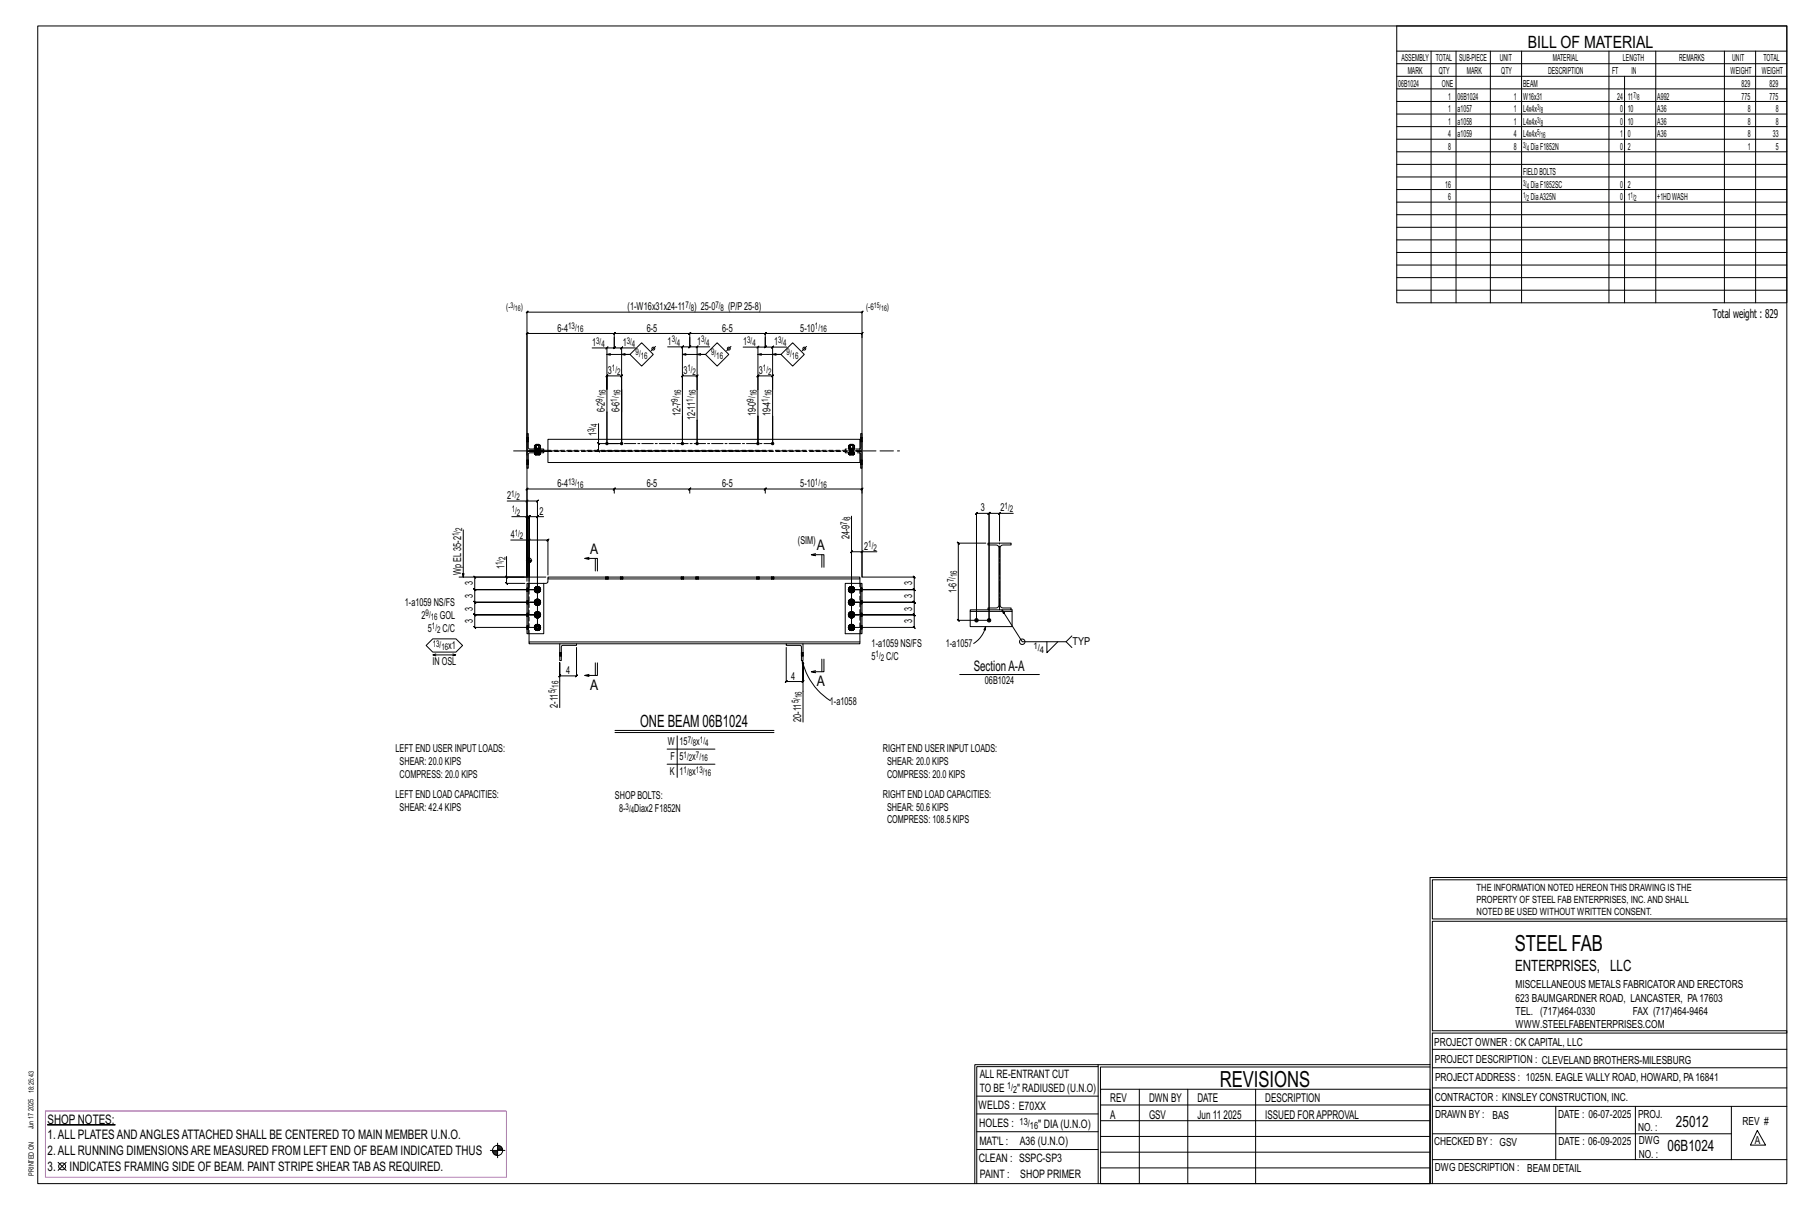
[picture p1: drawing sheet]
<svg xmlns="http://www.w3.org/2000/svg" width="914mm" height="610mm" viewBox="0 0 914 610" stroke-linecap="round" stroke-linejoin="round" font-family="sans-serif">
<g fill="#000" stroke="#000" stroke-width=".5">
<path d="M24 568h34z"/>
<circle cx="306" cy="224" r=".6"/>
<circle cx="314" cy="224" r=".6"/>
<circle cx="344" cy="224" r=".6"/>
<circle cx="352" cy="224" r=".6"/>
<circle cx="382" cy="224" r=".6"/>
<circle cx="390" cy="224" r=".6"/>
<circle cx="493" cy="313" r=".9"/>
<circle cx="499" cy="313" r=".9"/>
</g>
<g fill="none" stroke="#000" stroke-width=".5">
<path d="M19 13h883v584h-883zM705 13h197v140h-197zM705 26h197M705 32h197M705 39h197M722 26v127M735 26v127M752 26v127M768 26v127M812 26v127M820 39v114M836 26v127"/>
<path d="M870 26v127M886 26v127M705 45h197M705 51h197M705 58h197M705 64h197M705 70h197M705 77h197M705 83h197M705 89h197M705 96h197M705 102h197"/>
<path d="M705 108h197M705 115h197M705 121h197M705 127h197M705 134h197M705 140h197M705 146h197M299 176h7v21v-7l1-1-1 1h8h-1l1-1v1v34v-48h7M306 176l1-1zM306 179h12h-4M310 170v6v-1l-1 1h1h-4M310 170v6h-1l1-1v1h4"/>
<path d="M310 170v-2l-1 1 1-1h-44l-1 1 1-1v62M310 168h38v1l1-1-1 2M310 168l-1 1zM314 176v-1l-1 1zM318 179l6-6 6 6-6 6zM331 175l-2 2M337 175h7v22v-7l1-1-1 1h8h-1l1-1v1v7M344 179h12h-4M345 175l-1 1zM348 170v5h1l-1 1v-1h-4M348 170v5v1l1-1h-1h4M348 168h38v1l1-1-1 2"/>
<path d="M349 168l-1 1zM352 175l-1 1zM356 179l6-6 6 6-6 6zM358 175h-6v22M369 175l-2 2M375 175h7v22M382 175v1l1-1zM382 179h12h-4M386 169l1-1zM386 170v5h1l-1 1v-1h-4M386 170v5v1l1-1h-1h4M386 168h49l-1 1 1-1v2"/>
<path d="M390 175l-1 1zM394 179l6-6 6 6-6 6zM397 175h-7v22M407 175l-2 2M306 197v27M344 197v27M352 197v27M382 197v-7l1-1-1 1h8h-1l1-1v1v7M382 197v27M390 197v27M266 219h1v7l7 1h-8zM306 208v16z"/>
<path d="M314 208v-11v27h-12v-10M344 210v14zM352 212v12zM266 232h.1M266 234h.1M266 221h.1M266 223h.1M266 228h8v1h-7v7h-1zM267 232h.1M267 234h.1M267 221h.1M267 223h.1"/>
<path d="M270 226l3 1zM270 229h.1M270 226v-1v1M270 229h1h-1M270 227h.1M270 228h.1M270 229h1h1M271 229h.1M271 229h1M272 229h-1M272 226v-1h-2v-1l3 1v1M272 227h.1"/>
<path d="M272 228h.1M272 229h.1M272 229h1M273 229h.1M273 229h-1M277 222h157v11h-157zM277 227h-10v1h10M302 223l1 1zM302 224v4v-1l1 1h-1h84M428 226l3 1zM428 229h.1M428 226v-1h1v1"/>
<path d="M428 229h1M429 229h-1h1h-1M429 227h.1M429 228h.1M429 229h.1M429 229h2h-1M429 229h1M430 229h1M430 229h-1M430 226v-1h-1v-1l2 1v1M431 227h.1M431 228h.1"/>
<path d="M431 229h.1M431 229h-1M434 228h1v8h-1v-7M434 226v-7h1v8h-1M434 232h.1M434 234h.1M434 221h.1M434 223h.1M435 232h.1M435 234h.1M435 221h.1M435 223h.1"/>
<path d="M256 253h10v38v-30h-8M265 253l1-1zM266 253h5l1-1-1 1v64h-31l-1-1 1 1v-7v1l-1-1h1h31h-31v1l-1-1h1v-6l-1-1 1 1h31h-31l-1-1 1 1v-6l-1-1 1 1-1-1 1 1v-7v1l-1-1h1h24M309 247l1-1zM310 249v-3l-1 1h1h-44v-1l-1 1h1v46M310 247h38l1-1-1 3M348 247l1-1zM348 247h38l1-1-1 3M386 247l1-1zM386 247h49h-1l1-1v3M504 259h1l-1 1zM504 259h-5h1l-1 1v-1v54"/>
<path d="M511 259h-7v14M234 267v24M258 273h9v20M266 261h-1l1-1zM266 261h8M266 273l1-1zM267 273h10h-1l1-1v1v17M271 261l1-1zM271 261v37h-31h31M412 279l-3 1M415 280v6M430 260v57v-39l-1 1 1-1h5"/>
<path d="M434 279l1-1zM443 278h-8v13h26l1 1-1-1v7v-1l1 1h-1h-31h31v-1l1 1h-1v6v-1l1 1h-1h-31h31v-1l1 1h-1v6l1 1-1-1h-31h31l1 1-1-1v7v-1l1 1h-1h-31M497 274h-13h-1l1 1v-1v39h-1l1 1v-1h15v-54h1l-1 1v-1h-6l-1 1 1-1v54M499 274h11v1h-4l-1 1v29l1 2h4v1h-11v-1h4l1-2v-29l-1-1h-4zM232 291h34v-133h-1l1-1v1h169h-1l1-1v1v133M255 291l1 1zM256 281v10h19M256 291v3h-1l1 1v-1h9M266 283h2M266 294h1v26h-1zM266 282v1M267 282v1"/>
<path d="M267 294h7M267 291v-30h-1l1-1-1 1 1-1v1v37M267 281v9M267 283v1M268 283v1M268 283h.1M270 298h.1M270 297v1M270 299h1M270 297v-1v2v1v-1M270 298l1 1M271 296h-1"/>
<path d="M271 299h1M271 296l-1 1M271 297l1-1v1M272 297l1 1M272 296l-1 1M272 298v1h-1M272 298h1l-1 1M272 298v1M272 296l1 1h-1M273 297v1M274 294v26h-7M277 291h157v1h-157z"/>
<path d="M277 292l-1 2h-2M297 282h-2h6v6M297 281l-2 1M300 282v6M306 291h.1M306 292h.1M307 291h.1M307 292h.1M313 291h.1M313 292h.1M314 291h.1M314 292h.1"/>
<path d="M344 291h.1M344 292h.1M345 291h.1M345 292h.1M351 291h.1M351 292h.1M352 291h.1M352 292h.1M382 291h.1M382 292h.1M383 291h.1M383 292h.1"/>
<path d="M389 291h.1M389 292h.1M390 291h.1M390 292h.1M412 280h-3h7v6M428 298h1M428 297l1 1M429 299h.1M429 298h-1M429 297v-1l-1 2 1 1v-1M429 298l1 1M429 296h.1"/>
<path d="M429 299h1M430 296l-1 1M430 297v-1h1l-1 1M430 297l1 1M430 298l1 1h-1M431 298v1M431 298l-1 1M431 296v1M431 297v1M434 292v2M434 294h1v26h-1zM434 294h-7v26h7"/>
<path d="M267 320v4M270 317h.1M270 310h.1M270 304h.1M270 316v1M270 303v1M270 318h1M270 311l1 1M270 305h1M270 310v1M270 316v1v1v-1M270 310v-1v1v1"/>
<path d="M270 304v-1v1v1v-1M270 317l1 1M271 315l-1 1M271 309h-1M271 303h-1M271 318h1M271 311l1 1M271 305h1M271 316l1-1v1M271 309l-1 1M271 309h1v1M271 302l-1 1"/>
<path d="M271 303h1M272 316l1 1M272 309l1 1v1M272 303l1 1M272 315l-1 1M272 309h-1M272 303h-1M272 317v1h-1M272 311v1l-1-1M272 305h-1M272 317h1l-1 1M272 311h1h-1"/>
<path d="M272 304h1l-1 1M272 317v1M272 310v1M272 304v1M272 316h1h-1M272 309l1 1h-1M272 303h1l-1 1M273 316v1M273 310h.1M273 303v1M428 317h1M428 310h1"/>
<path d="M428 304h1M428 303l1 1M428 316l1 1M429 305h.1M429 311v1M429 318h.1M429 304h-1M429 310l-1 1M429 317h-1M429 304v-1l-1 1 1 1v-1M429 310v-1l-1 1 1 1M429 316l-1 1 1 1v-1"/>
<path d="M429 305h1M429 311l1 1M429 317l1 1M429 303h.1M429 309h.1M429 315v1M429 318h1M430 302l-1 1M430 303h1h-1M430 309l-1 1M430 309h1l-1 1M430 315l-1 1"/>
<path d="M430 316v-1l1 1h-1M430 303l1 1M430 309l1 1v1M430 316l1 1M430 303h-1M430 309h-1M430 305h1h-1M430 311h1l-1 1v-1M430 317l1 1h-1M431 304v1M431 311h.1M431 317v1"/>
<path d="M431 304l-1 1M431 310l-1 1M431 317l-1 1M431 303v1M431 309v1M431 316h.1M431 310h.1M431 316v1M434 320v5h-29M490 309v7h21v-7M497 316v2zM497 316a14 14 0 0 1-6 9"/>
<path d="M499 308h-9v1h21v-1h-1M506 308l10 16h22l3-3M215 326l3-4h12l3 4-3 3h-12zM219 330h11l-1 1M220 330h-1l1 1M229 330h1M282 329h.1M282 331h.1M282 325h9v1h-8v7h-1zM283 329h.1M283 331h.1M291 327v14l-1 1 1-1h-9h1l-1 1v-1v-7v23"/>
<path d="M291 325h106M300 335v6M301 335v6h-6h2M397 325h8v8h-1v-7h-7zM397 327v17h-1l1-1v1h8l1-1-1 1v-10v30M404 329h.1M404 331h.1M405 333l1 2h-1zM405 333a32 32 0 0 0 14 21M405 329h.1M405 331h.1M412 338l-3 1"/>
<path d="M415 333v6M416 333v6h-7l3 1M434 324h-167v1h15M528 324v5l6-5M538 324l3 3M297 340l-2 1M484 340h41M310 369h81M310 370h81M337 378h24M342 371v21M337 386h24"/>
<path d="M722 443v154M722 443h180M902 444h-179v20h179M902 465h-179v55h179v1h-179v76M554 538h-61v59M554 537h168M722 538h-167v13M723 539h179M723 530h179M493 553h61M555 550h167v47h-167zM555 558h167"/>
<path d="M575 550v47M599 550v47M634 550v47M723 549h179M723 558h179M785 558v27M825 558v27M874 558v27M251 577v7M251 579h2M251 580h3M251 578h2"/>
<path d="M493 571h61M493 562h61M555 573h167M555 566h167M723 572h151M887 570l4 8h-8zM29 587l4 4M33 587l-4 4M247 581h8M249 581h2M249 582h2M250 583h1"/>
<path d="M492 597v-60h62v60M493 580h61M555 589h167M555 581h167M723 585h179"/>
<circle cx="330" cy="176" r=".7"/>
<circle cx="368" cy="176" r=".7"/>
<circle cx="406" cy="176" r=".7"/>
<circle cx="267" cy="283" r="1.2"/>
<circle cx="516" cy="324" r="1.4"/>
<circle cx="31" cy="589" r="1.8"/>
<circle cx="251" cy="581" r="2.6"/>
</g>
<path d="M23 561h233v33h-233z" fill="none" stroke="#f0f" stroke-width=".5"/>
<g fill="none" stroke="#000" stroke-width=".5" stroke-dasharray="2 1.4">
<path d="M266 233h1M266 232h1M266 232h.1M266 234h.1M266 234h1M266 233l1 1M266 222h1M266 221h1M266 221h.1M266 223h.1M266 223h1M266 222l1 1"/>
<path d="M267 232h-1M267 221h-1M267 232h.1M267 233h-1l1 1M267 221h.1M267 222h-1h1M270 229h.1M270 226v-1v1v-1v1h2h-2M270 229h1M270 227h.1M270 227v1M270 228v1"/>
<path d="M270 228h.1M270 227v2zM270 225l1-1M270 225h2M271 229h.1M271 227h.1M271 225h.1M271 227h-1l1-1M271 227h1M271 226h1M271 228v-1M271 228l-1 1"/>
<path d="M271 229h1M271 224h1M271 227v1zM271 228l1-1M271 228l1 1zM271 228v1M272 228v-1M272 228v1M272 227h.1M272 229h.1M272 225h.1M272 226h.1"/>
<path d="M272 224v1M272 225v1zM272 226h1h-1v-1h1v1M272 227v2zM272 228h.1M272 229v-1M272 229h1h-1zM272 227h1M272 226l1 1M273 229h-1zM273 229h.1M276 228h158"/>
<path d="M427 228v1h7M428 229h.1M428 229h1M428 226h1h-1v-1h1v1v-1v1h1h-1M429 229h.1M429 229h-1h1h-1h1M429 227h.1M429 227v1M429 228v1M429 228h.1M429 227v2zM429 225v-1"/>
<path d="M429 225h1M429 225h.1M429 227h-1l1-1M429 227h1M429 226h1M429 228v-1M429 229h1zM429 229h1M429 224h1M429 227l1 1zM429 227h1zM430 228v-1"/>
<path d="M430 227h.1M430 228v1zM430 228l-1 1M430 229h-1M430 229h-1h1M430 229h.1M430 229h1M430 225h.1M430 228v1M430 228l1-1M430 227h1M430 226h1"/>
<path d="M430 224v1M430 225v1zM430 226h1h-1v-1h1v1M430 227v2zM430 228h1M431 228v-1M431 228h-1M431 229h-1M431 229v-1M431 227h.1M431 227h-1M431 229h.1"/>
<path d="M431 229h-1zM431 226v1M434 227h-158M434 226l-7 1M434 234h.1M434 233h1h-1M434 223h.1M434 222h1l-1-1M434 234h1M434 223h1M435 232h-1M435 221h-1"/>
<path d="M435 233h-1M435 234h-1M435 234h.1M435 232h.1M435 233l-1-1M435 222h-1M435 223h-1M435 223h.1M435 221h.1M435 222l-1-1M266 298h1zM266 298h.1"/>
<path d="M266 298h1M266 297h1M267 298h-1h1M267 294v26M270 298h.1M270 298v-2v2v1v-1M270 297v1zM270 298v1zM270 297v1M270 296v1zM270 299h1zM270 296h1z"/>
<path d="M270 299h1M270 296h1M270 298l1 1M270 297h1M270 298h1zM270 299h2zM270 296h2zM270 297v-1v2v-1v1v1v-1v1v-1M271 297l-1 1zM271 298h.1M271 297h.1M271 299h.1"/>
<path d="M271 296h.1M271 296v1M271 299h1zM271 299h1M271 298h1zM271 297h1zM271 296h1h-1h1v1zM271 296h1zM272 299v-1M272 298h.1M272 297h.1M272 299h.1"/>
<path d="M272 296h.1M272 297v1zM272 296l1 2zM272 298h1l-1 1M272 297h1l-1-1M272 296v1l1 1M272 296l1 1zM273 297v1zM273 297v1M273 298l-1 1zM273 298h.1M306 291v1"/>
<path d="M306 291h.1M306 291l1 1zM306 292h.1M307 291v1M307 291h.1M307 292h.1M307 292v-1M313 291v1M313 291h.1M314 291v1zM314 291l-1 1M314 292h-1"/>
<path d="M314 291v1M314 291h.1M314 292h.1M314 292v-1M344 291v1M344 291h.1M344 291l1 1zM344 292h.1M345 291v1M345 291h.1M345 292h.1M345 292v-1"/>
<path d="M351 291v1M351 291h.1M352 291l-1 1M352 291v1zM352 292h.1M352 291v1M352 291h.1M352 292v-1M382 291v1M382 291h.1M382 291l1 1zM382 292h.1"/>
<path d="M383 291v1M383 291h.1M383 292h.1M383 292v-1M389 291v1M389 291h.1M390 291l-1 1M390 291v1zM390 292h.1M390 291v1M390 291h.1M390 292v-1"/>
<path d="M428 298h.1M428 298l1-2-1 2 1 1-1-1h1M428 297v1zM428 298l1 1zM428 298h1M428 297l1 1M429 296l-1 1zM429 299h.1M429 296h.1M429 298v1M429 297h.1M429 298h.1"/>
<path d="M429 299h1zM429 296h1zM429 297v-1l-1 2v-1v1l1 1-1-1 1 1v-1M429 297v1zM429 299h1h-1h1h-1zM429 298h1zM429 297h1zM430 296h-1h1h-1l1 1M430 299h.1M430 298h.1M430 297h.1M430 296v1z"/>
<path d="M430 296h.1M430 299v-1M430 299h1zM430 299h1M430 296h1zM430 296h1M430 297v1zM430 296l1 2zM431 298v1M431 297v-1M431 299v-1M431 296l-1 1 1 1"/>
<path d="M431 296v1zM431 297v1zM431 297v1M431 298v1zM431 298l-1 1zM431 298h.1M434 297h1zM434 297l1 1-1-1M435 297h.1M435 297h-1M435 298h-1M266 317h1z"/>
<path d="M266 317h.1M266 317h1M266 316h1M266 311h1zM266 311h.1M266 311h1M266 310h1M266 309h1M266 305h1zM266 305h.1M266 304l1 1M266 304h1"/>
<path d="M266 303h1M267 317h-1h1M267 311l-1-1 1 1M267 304h-1l1 1M270 317h.1M270 310v1zM270 304v1zM270 317v-2v2v1v-1M270 310v-1v1v2v-2M270 304h.1M270 304v-1v1v1v-1M270 316v1z"/>
<path d="M270 317v1zM270 310h.1M270 311h.1M270 303v1zM270 305h.1M270 316v1M270 311v-1M270 303v1M270 315v1zM270 318h1zM270 315h1zM270 309v1z"/>
<path d="M270 311l1 1zM270 309h1zM270 303h.1M270 305h1zM270 303l1-1zM270 318h1M270 316l1-1zM270 316l1-1M270 311l1 1M270 309h1M270 305h1M270 303h1z"/>
<path d="M270 303h1M270 317l1 1M270 316h1M270 311h1M270 310l1-1M270 304l1 1M270 304l1-1M270 317h1zM270 310l1 1zM270 304h1zM270 318h2zM270 315h2z"/>
<path d="M270 312h2zM270 309h2zM270 305h2zM270 303h2zM270 316v1v-1v1v1v-1v1v-1M270 310v-1v1v1M270 303v1v-1v1v1v-1v1M271 316l-1 1zM271 317h.1M271 310h-1zM271 311h.1M271 310h.1"/>
<path d="M271 304h-1zM271 304v1zM271 304v-1zM271 318h.1M271 315h.1M271 312h.1M271 309h.1M271 305v1zM271 302h.1M271 316h.1M271 311v1zM271 310v-1z"/>
<path d="M271 305h.1M271 303h.1M271 315v1M271 318h1zM271 318h1M271 317h1zM271 316h1zM271 315h1h-1h1v1zM271 315h1zM271 312h1zM271 312h1M271 311l1 1"/>
<path d="M271 311h1zM271 309l1 1zM271 309h1h-1h1zM271 309h1zM271 302v1v-1v1M271 306l1-1zM271 305h1zM271 305h1M271 303h1zM271 302l1 1-1-1 1 1zM271 302h1zM272 318v-1"/>
<path d="M272 317h.1M272 316h.1M272 311h.1M272 310h.1M272 309v1M272 305h.1M272 305v-1zM272 303v1zM272 303h.1M272 318h.1M272 315v1zM272 315v1"/>
<path d="M272 312v-1zM272 312v-1M272 309h.1M272 315h.1M272 302v1zM272 316v1zM272 304h.1M272 315l1 2zM272 309l1 1zM272 303l1 1zM272 310v1zM272 317h1l-1 1"/>
<path d="M272 316h1h-1M272 311h1h-1M272 310h1l-1-1M272 304h1l-1 1M272 304l1-1h-1M272 316l1 1M272 311v-1M272 309v1l1 1M272 305v-1M272 303l1 1M272 315l1 1zM272 303h1z"/>
<path d="M273 316v1zM273 316v1M273 310h.1M273 303v1zM273 303v1M273 317l-1 1zM273 311h-1zM273 305h-1zM273 310l-1 2zM273 304l-1 1zM273 317h.1M273 310v1z"/>
<path d="M273 304v1zM428 304v1zM428 310v1zM428 317h.1M428 304h.1M428 304l1-1-1 1 1 1-1-1h1M428 310l1-1-1 1 1 2-1-2h1M428 317l1-2-1 2 1 1-1-1h1M428 303v1zM428 305h1zM428 310h.1M428 311h1z"/>
<path d="M428 316v1zM428 317l1 1zM428 304h1M428 303l1 1M428 311l1-1M428 310h1M428 317h1M428 316l1 1M429 303h-1zM429 305h.1M429 303v-1zM429 309l-1 1z"/>
<path d="M429 311v1zM429 309h.1M429 315l-1 1zM429 318h.1M429 315h.1M429 303h.1M429 311v1M429 316v-1zM429 316v-1M429 304v1M429 304v-1M429 311h.1"/>
<path d="M429 310v-1M429 317v1M429 316h.1M429 304h.1M429 310v1zM429 317h.1M429 305h1zM429 303h1zM429 312h1zM429 309h1zM429 318h1zM429 315h1z"/>
<path d="M429 303l-1 1v-1v1l1 1-1-1 1 1M429 310v-1l-1 1v1h1h-1h1M429 316l-1 1v-1v1l1 1-1-1 1 1v-1M429 304v1zM429 304v-1zM429 310h.1M429 316v1zM429 305l1 1zM429 302h1zM429 305h1h-1h1h-1zM429 311l1 1h-1h1h-1zM429 311h1z"/>
<path d="M429 310l1-1zM429 318h1h-1h1h-1zM429 317h1zM429 316h1zM430 302l-1 1 1-1-1 1h1M430 306v-1zM430 305h.1M430 303h.1M430 302v1v-1v1zM430 302h.1M430 309h-1h1h-1h1M430 312h.1"/>
<path d="M430 311v1M430 311h.1M430 309v1zM430 309h.1M430 315h-1h1h-1l1 1M430 318h.1M430 317h.1M430 316h.1M430 315v1zM430 315h.1M430 305v-1zM430 303v1z"/>
<path d="M430 310h.1M430 309v1M430 318v-1M430 305h1zM430 305h1M430 303h1zM430 303h1M430 312l1-1zM430 312l1-1M430 309h1zM430 309h1M430 318h1z"/>
<path d="M430 318h1M430 315l1 1zM430 315l1 1M430 302l1 1zM430 315h1zM430 304h.1M430 316v1zM430 303l1 1zM430 309l1 1zM430 315l1 2zM430 310v1zM431 304v1"/>
<path d="M431 304v-1M431 311h.1M431 310v-1M431 317v1M431 316h.1M431 305v-1M431 303h-1l1 1M431 311v-1M431 309l-1 1 1 1M431 318v-1M431 316h-1l1 1M431 303h.1"/>
<path d="M431 309v1zM431 315v1zM431 303v1zM431 303v1M431 310h.1M431 316v1zM431 316v1M431 305h.1M431 317v1zM431 304l-1 1zM431 310l-1 2zM431 317l-1 1z"/>
<path d="M431 304v1zM431 310v1zM431 317h.1M434 320v-26M434 303h1zM434 304h1l-1-1M434 309h1zM434 310h1h-1M434 316h1zM434 316l1 1-1-1M435 303h.1M435 304l-1-1"/>
<path d="M435 304h-1M435 305h-1M435 309v1M435 310l-1-1M435 310h-1M435 311h-1M435 316h.1M435 316h-1M435 317h-1M282 330h1zM282 330h1M282 329h.1"/>
<path d="M282 331h.1M282 331h1M282 330l1 1M283 329h-1M283 329h.1M283 330h.1M404 330h1zM404 331h.1M404 330h.1M404 331h1M405 329h-1M405 330h-1"/>
<path d="M405 331h-1M405 331h.1M405 329h.1M405 330l-1-1"/>
</g>
<path d="M259 228h195" fill="none" stroke="#000" stroke-width=".5" stroke-dasharray="6.8 1 0 1"/>
<path d="M306 224h84M504 308v-34" fill="none" stroke="#000" stroke-width=".5" stroke-dasharray="5.8 1 1 1"/>
<g font-size="11.2">
<text x="764" y="480">STEEL FAB</text>
<text x="616" y="548">REVISIONS</text>
</g>
<g font-size="8.6">
<text x="771" y="24">BILL OF MATERIAL</text>
<text x="323" y="367">ONE BEAM 06B1024</text>
</g>
<g font-size="7.9">
<text x="765" y="490">ENTERPRISES, LLC</text>
<text x="846" y="569">25012</text>
<text x="842" y="581">06B1024</text>
</g>
<g font-size="7.3">
<text x="298" y="279">A</text>
<text x="412" y="277">A</text>
<text x="491" y="339">SectionA-A</text>
<text x="412" y="346">A</text>
<text x="298" y="348">A</text>
</g>
<g font-size="6.6">
<text x="24" y="567">SHOP NOTES:</text>
<text x="24" y="575">1.ALL PLATESANDANGLESATTACHED SHALL BE CENTERED TO MAIN MEMBER U.N.O.</text>
<text x="24" y="583">2.ALL RUNNING DIMENSIONSARE MEASURED FROM LEFT END OF BEAM INDICATED THUS</text>
<text x="24" y="591">3.</text>
<text x="35" y="591">INDICATES FRAMING SIDE OF BEAM. PAINT STRIPE SHEAR TABAS REQUIRED.</text>
</g>
<g font-size="6.1">
<text x="864" y="161">Total weight : 829</text>
<text x="560" y="556">REV</text>
<text x="580" y="556">DWN BY</text>
<text x="604" y="556">DATE</text>
<text x="639" y="556">DESCRIPTION</text>
<text x="560" y="564">A</text>
<text x="580" y="564">GSV</text>
<text x="604" y="564">Jun 11</text>
<text x="617" y="564">2025</text>
<text x="639" y="564">ISSUED FORAPPROVAL</text>
</g>
<g font-size="5.9">
<text x="494" y="560">WELDS : E70XX</text>
<text x="494" y="569">HOLES :</text>
<text x="524" y="569">&quot; DIA(U.N.O)</text>
<text x="494" y="578">MAT'L :</text>
<text x="515" y="578">A36 (U.N.O)</text>
<text x="494" y="586">CLEAN : SSPC-SP3</text>
<text x="495" y="595">PAINT :</text>
<text x="515" y="595">SHOP PRIMER</text>
</g>
<g font-size="5.8">
<text x="494" y="544">ALL RE-ENTRANT CUT</text>
<text x="494" y="551">TO BE</text>
<text x="513" y="551">&quot; RADIUSED (U.N.O)</text>
</g>
<g font-size="5.6">
<text x="765" y="499">MISCELLANEOUS METALS FABRICATORAND ERECTORS</text>
<text x="765" y="505">623 BAUMGARDNER ROAD, LANCASTER, PA17603</text>
<text x="765" y="512">TEL. (717)464-0330</text>
<text x="824" y="512">FAX (717)464-9464</text>
<text x="765" y="519">WWW.STEELFABENTERPRISES.COM</text>
<text x="724" y="528">PROJECT OWNER : CK CAPITAL, LLC</text>
<text x="724" y="537">PROJECT DESCRIPTION : CLEVELAND BROTHERS-MILESBURG</text>
<text x="724" y="545">PROJECTADDRESS : 1025N. EAGLE VALLY ROAD, HOWARD, PA16841</text>
<text x="724" y="556">CONTRACTOR : KINSLEY CONSTRUCTION, INC.</text>
<text x="724" y="564">DRAWN BY :</text>
<text x="753" y="564">BAS</text>
<text x="786" y="564">DATE : 06-07-2025</text>
<text x="827" y="564">PROJ.</text>
<text x="879" y="568">REV #</text>
<text x="827" y="571">NO. :</text>
<text x="724" y="578">CHECKED BY : GSV</text>
<text x="787" y="578">DATE : 06-09-2025</text>
<text x="827" y="578">DWG</text>
<text x="886" y="578">A</text>
<text x="827" y="584">NO. :</text>
<text x="724" y="591">DWG DESCRIPTION : BEAM DETAIL</text>
</g>
<g font-size="5.5">
<text x="317" y="157">(1-W16x31x24-11</text>
<text x="350" y="157">) 25-0</text>
<text x="367" y="157">(P/P25-8)</text>
<text x="281" y="167">6-4</text>
<text x="326" y="167">6-5</text>
<text x="364" y="167">6-5</text>
<text x="404" y="167">5-10</text>
<text x="299" y="175">1</text>
<text x="314" y="175">1</text>
<text x="337" y="174">1</text>
<text x="352" y="174">1</text>
<text x="375" y="174">1</text>
<text x="391" y="174">1</text>
<text x="307" y="189">3</text>
<text x="345" y="189">3</text>
<text x="383" y="189">3</text>
<text x="305" y="208" transform="rotate(-90 305 208)">6-2</text>
<text x="313" y="208" transform="rotate(-90 313 208)">6-6</text>
<text x="343" y="210" transform="rotate(-90 343 210)">12-7</text>
<text x="381" y="210" transform="rotate(-90 381 210)">19-0</text>
<text x="389" y="210" transform="rotate(-90 389 210)">19-4</text>
<text x="351" y="212" transform="rotate(-90 351 212)">12-11</text>
<text x="301" y="220" transform="rotate(-90 301 220)">1</text>
<text x="281" y="246">6-4</text>
<text x="326" y="246">6-5</text>
<text x="364" y="246">6-5</text>
<text x="404" y="246">5-10</text>
<text x="256" y="252">2</text>
<text x="272" y="260">2</text>
<text x="495" y="258">3</text>
<text x="505" y="258">2</text>
<text x="258" y="272">4</text>
<text x="403" y="275">(SIM)</text>
<text x="429" y="272" transform="rotate(-90 429 272)">24-9</text>
<text x="436" y="277">2</text>
<text x="255" y="287" transform="rotate(-90 255 287)">1</text>
<text x="233" y="290" transform="rotate(-90 233 290)">Wp EL35-2</text>
<text x="239" y="295" transform="rotate(-90 239 295)">3</text>
<text x="460" y="295" transform="rotate(-90 460 295)">3</text>
<text x="483" y="299" transform="rotate(-90 483 299)">1-6</text>
<text x="204" y="306">1-a1059 NS/FS</text>
<text x="239" y="302" transform="rotate(-90 239 302)">3</text>
<text x="460" y="302" transform="rotate(-90 460 302)">3</text>
<text x="239" y="308" transform="rotate(-90 239 308)">3</text>
<text x="460" y="308" transform="rotate(-90 460 308)">3</text>
<text x="213" y="312">2</text>
<text x="222" y="312">GOL</text>
<text x="239" y="314" transform="rotate(-90 239 314)">3</text>
<text x="460" y="314" transform="rotate(-90 460 314)">3</text>
<text x="216" y="319">5</text>
<text x="223" y="319">C/C</text>
<text x="226" y="328">x1</text>
<text x="440" y="326">1-a1059 NS/FS</text>
<text x="477" y="327">1-a1057</text>
<text x="541" y="326">TYP</text>
<text x="218" y="336">IN OSL</text>
<text x="440" y="333">5</text>
<text x="447" y="333">C/C</text>
<text x="286" y="340">4</text>
<text x="399" y="343">4</text>
<text x="497" y="345">06B1024</text>
<text x="281" y="357" transform="rotate(-90 281 357)">2-11</text>
<text x="419" y="356">1-a1058</text>
<text x="404" y="364" transform="rotate(-90 404 364)">20-11</text>
<text x="337" y="376">W</text>
<text x="343" y="376">15</text>
<text x="351" y="376">x</text>
<text x="200" y="379">LEFT END USER INPUT LOADS:</text>
<text x="338" y="384">F</text>
<text x="343" y="384">5</text>
<text x="349" y="384">x</text>
<text x="446" y="379">RIGHT END USER INPUT LOADS:</text>
<text x="202" y="386">SHEAR: 20.0 KIPS</text>
<text x="448" y="386">SHEAR: 20.0 KIPS</text>
<text x="202" y="392">COMPRESS: 20.0 KIPS</text>
<text x="338" y="391">K</text>
<text x="343" y="391">1</text>
<text x="349" y="391">x</text>
<text x="448" y="392">COMPRESS: 20.0 KIPS</text>
<text x="200" y="402">LEFT END LOAD CAPACITIES:</text>
<text x="310" y="403">SHOPBOLTS:</text>
<text x="446" y="402">RIGHT END LOAD CAPACITIES:</text>
<text x="202" y="409">SHEAR: 42.4 KIPS</text>
<text x="312" y="410">8-</text>
<text x="320" y="410">Diax2 F1852N</text>
<text x="448" y="409">SHEAR: 50.6 KIPS</text>
<text x="448" y="416">COMPRESS: 108.5 KIPS</text>
</g>
<g font-size="5">
<text x="745" y="450">THE INFORMATION NOTED HEREON THIS DRAWING IS THE</text>
<text x="745" y="456">PROPERTY OF STEEL FAB ENTERPRISES, INC.AND SHALL</text>
<text x="745" y="462">NOTED BE USED WITHOUT WRITTEN CONSENT.</text>
<text x="508" y="550">1/</text>
<text x="511" y="551">2</text>
<text x="515" y="568">13/</text>
<text x="520" y="570">16</text>
</g>
<g font-size="4.9">
<text x="707" y="31">ASSEMBLY</text>
<text x="725" y="31">TOTAL</text>
<text x="736" y="31">SUB-PIECE</text>
<text x="757" y="31">UNIT</text>
<text x="784" y="31">MATERIAL</text>
<text x="819" y="31">LENGTH</text>
<text x="847" y="31">REMARKS</text>
<text x="874" y="31">UNIT</text>
<text x="890" y="31">TOTAL</text>
<text x="710" y="37">MARK</text>
<text x="726" y="37">QTY</text>
<text x="740" y="37">MARK</text>
<text x="758" y="37">QTY</text>
<text x="781" y="37">DESCRIPTION</text>
<text x="814" y="37">FT</text>
<text x="823" y="37">IN</text>
<text x="873" y="37">WEIGHT</text>
<text x="889" y="37">WEIGHT</text>
<text x="706" y="44">06B1024</text>
<text x="728" y="44">ONE</text>
<text x="769" y="44">BEAM</text>
<text x="879" y="44">829</text>
<text x="893" y="44">829</text>
<text x="731" y="50">1</text>
<text x="736" y="50">06B1024</text>
<text x="764" y="50">1</text>
<text x="769" y="50">W16x31</text>
<text x="816" y="50">24</text>
<text x="821" y="50">11</text>
<text x="836" y="50">A992</text>
<text x="879" y="50">775</text>
<text x="893" y="50">775</text>
<text x="731" y="57">1</text>
<text x="736" y="57">a1057</text>
<text x="764" y="57">1</text>
<text x="769" y="57">L4x4x</text>
<text x="818" y="57">0</text>
<text x="821" y="57">10</text>
<text x="836" y="57">A36</text>
<text x="882" y="57">8</text>
<text x="896" y="57">8</text>
<text x="731" y="63">1</text>
<text x="736" y="63">a1058</text>
<text x="764" y="63">1</text>
<text x="769" y="63">L4x4x</text>
<text x="818" y="63">0</text>
<text x="821" y="63">10</text>
<text x="836" y="63">A36</text>
<text x="882" y="63">8</text>
<text x="896" y="63">8</text>
<text x="731" y="69">4</text>
<text x="736" y="69">a1059</text>
<text x="764" y="69">4</text>
<text x="769" y="69">L4x4x</text>
<text x="818" y="69">1</text>
<text x="821" y="69">0</text>
<text x="836" y="69">A36</text>
<text x="882" y="69">8</text>
<text x="895" y="69">33</text>
<text x="731" y="76">8</text>
<text x="764" y="76">8</text>
<text x="772" y="76">DiaF1852N</text>
<text x="818" y="76">0</text>
<text x="821" y="76">2</text>
<text x="882" y="76">1</text>
<text x="896" y="76">5</text>
<text x="769" y="88">FIELDBOLTS</text>
<text x="729" y="95">16</text>
<text x="772" y="95">DiaF1852SC</text>
<text x="818" y="95">0</text>
<text x="821" y="95">2</text>
<text x="731" y="101">6</text>
<text x="772" y="101">DiaA325N</text>
<text x="818" y="101">0</text>
<text x="821" y="101">1</text>
<text x="836" y="101">+1HDWASH</text>
</g>
<g font-size="4.7">
<text x="346" y="155">7/</text>
<text x="361" y="155">7/</text>
<text x="255" y="157">(-</text>
<text x="263" y="157">)</text>
<text x="349" y="157">8</text>
<text x="364" y="157">8</text>
<text x="437" y="157">(-6</text>
<text x="448" y="157">)</text>
<text x="287" y="166">13/</text>
<text x="291" y="168">16</text>
<text x="411" y="166">1/</text>
<text x="414" y="168">16</text>
<text x="301" y="173">3/</text>
<text x="316" y="173">3/</text>
<text x="339" y="173">3/</text>
<text x="354" y="173">3/</text>
<text x="377" y="173">3/</text>
<text x="393" y="173">3/</text>
<text x="303" y="175">4</text>
<text x="319" y="175">4</text>
<text x="321" y="179">9/</text>
<text x="342" y="174">4</text>
<text x="356" y="174">4</text>
<text x="359" y="179">9/</text>
<text x="380" y="175">4</text>
<text x="395" y="175">4</text>
<text x="397" y="179">9/</text>
<text x="323" y="181">16</text>
<text x="361" y="181">16</text>
<text x="400" y="181">16</text>
<text x="309" y="187">1/</text>
<text x="311" y="189">2</text>
<text x="347" y="187">1/</text>
<text x="350" y="189">2</text>
<text x="385" y="187">1/</text>
<text x="388" y="189">2</text>
<text x="304" y="203" transform="rotate(-90 304 203)">9/</text>
<text x="306" y="200" transform="rotate(-90 306 200)">16</text>
<text x="311" y="203" transform="rotate(-90 311 203)">1/</text>
<text x="313" y="200" transform="rotate(-90 313 200)">16</text>
<text x="342" y="203" transform="rotate(-90 342 203)">9/</text>
<text x="344" y="200" transform="rotate(-90 344 200)">16</text>
<text x="350" y="203" transform="rotate(-90 350 203)">1/</text>
<text x="351" y="200" transform="rotate(-90 351 200)">16</text>
<text x="380" y="203" transform="rotate(-90 380 203)">9/</text>
<text x="382" y="200" transform="rotate(-90 382 200)">16</text>
<text x="388" y="203" transform="rotate(-90 388 203)">1/</text>
<text x="389" y="200" transform="rotate(-90 389 200)">16</text>
<text x="301" y="216" transform="rotate(-90 301 216)">4</text>
<text x="300" y="218" transform="rotate(-90 300 218)">3/</text>
<text x="287" y="245">13/</text>
<text x="411" y="245">1/</text>
<text x="258" y="251">1/</text>
<text x="291" y="246">16</text>
<text x="414" y="246">16</text>
<text x="261" y="252">2</text>
<text x="507" y="257">1/</text>
<text x="258" y="258">1/</text>
<text x="261" y="260">2</text>
<text x="429" y="262" transform="rotate(-90 429 262)">8</text>
<text x="510" y="258">2</text>
<text x="233" y="268" transform="rotate(-90 233 268)">2</text>
<text x="427" y="265" transform="rotate(-90 427 265)">7/</text>
<text x="232" y="271" transform="rotate(-90 232 271)">1/</text>
<text x="260" y="270">1/</text>
<text x="262" y="272">2</text>
<text x="438" y="276">1/</text>
<text x="441" y="278">2</text>
<text x="253" y="285" transform="rotate(-90 253 285)">1/</text>
<text x="255" y="283" transform="rotate(-90 255 283)">2</text>
<text x="481" y="294" transform="rotate(-90 481 294)">7/</text>
<text x="483" y="291" transform="rotate(-90 483 291)">16</text>
<text x="215" y="311">9/</text>
<text x="217" y="313">16</text>
<text x="218" y="318">1/</text>
<text x="221" y="319">2</text>
<text x="218" y="326">13/</text>
<text x="223" y="328">16</text>
<text x="521" y="328">1/</text>
<text x="525" y="329">4</text>
<text x="442" y="332">1/</text>
<text x="445" y="333">2</text>
<text x="282" y="347" transform="rotate(-90 282 347)">16</text>
<text x="280" y="350" transform="rotate(-90 280 350)">5/</text>
<text x="405" y="352" transform="rotate(-90 405 352)">16</text>
<text x="403" y="355" transform="rotate(-90 403 355)">5/</text>
<text x="347" y="375">7/</text>
<text x="350" y="376">8</text>
<text x="353" y="375">1/</text>
<text x="356" y="376">4</text>
<text x="345" y="382">1/</text>
<text x="351" y="382">7/</text>
<text x="348" y="384">2</text>
<text x="354" y="384">16</text>
<text x="345" y="390">1/</text>
<text x="348" y="392">8</text>
<text x="351" y="390">13/</text>
<text x="356" y="392">16</text>
<text x="316" y="409">3/</text>
<text x="318" y="410">4</text>
</g>
<g font-size="4.2">
<text x="824" y="49">7/</text>
<text x="826" y="51">8</text>
<text x="776" y="56">3/</text>
<text x="778" y="57">8</text>
<text x="776" y="62">3/</text>
<text x="778" y="63">8</text>
<text x="776" y="68">5/</text>
<text x="778" y="70">16</text>
<text x="769" y="75">3/</text>
<text x="770" y="76">4</text>
<text x="769" y="94">3/</text>
<text x="770" y="95">4</text>
<text x="769" y="100">1/</text>
<text x="770" y="101">2</text>
<text x="823" y="100">1/</text>
<text x="825" y="101">2</text>
</g>
<g font-size="4">
<text x="258" y="156">3/</text>
<text x="441" y="156">15/</text>
<text x="260" y="157">16</text>
<text x="445" y="157">16</text>
</g>
<g font-size="3.7">
<text x="17" y="551" transform="rotate(-90 17 551)">18:25:43</text>
<text x="17" y="561" transform="rotate(-90 17 561)">2025</text>
<text x="17" y="570" transform="rotate(-90 17 570)">Jun 17</text>
<text x="17" y="593" transform="rotate(-90 17 593)">PRINTED ON</text>
</g>
</svg>
